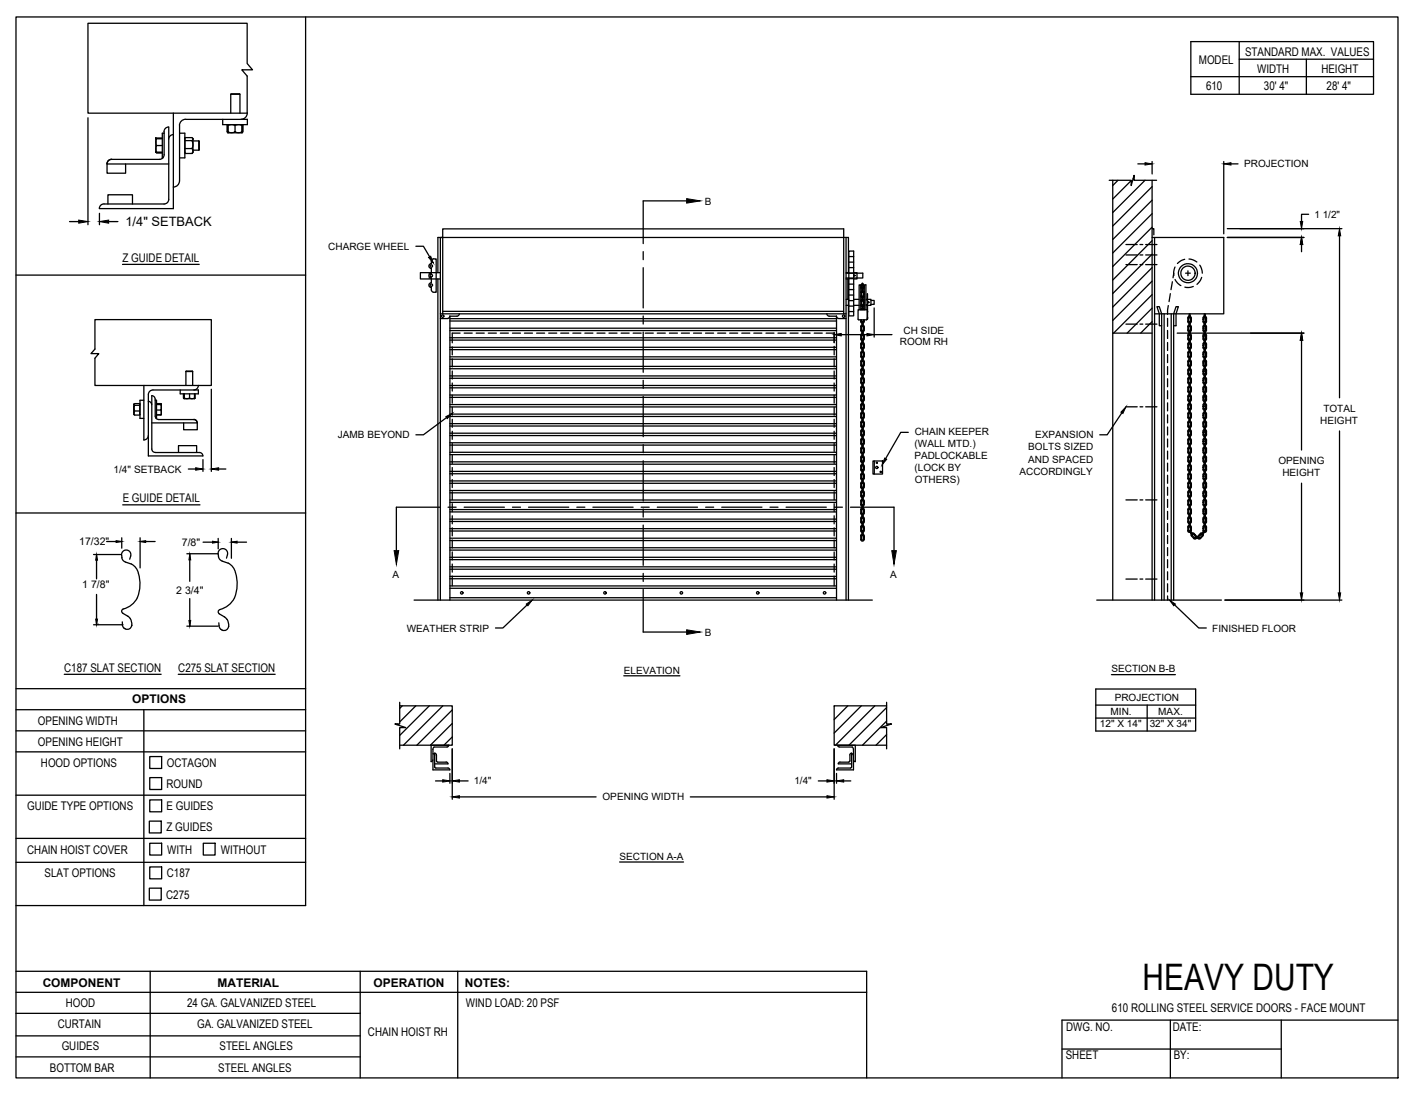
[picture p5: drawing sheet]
<svg xmlns="http://www.w3.org/2000/svg" width="279mm" height="216mm" viewBox="0 0 279 216" stroke-linecap="round" stroke-linejoin="round" font-family="sans-serif">
<!-- layer: CHAIN HOIST RH -->
<g fill="none" stroke="#000" stroke-width=".25">
<path d="M218.9 35.6h4.3v1l.6-2v1h4.4M219.6 35.6v82.8M220.6 35.6l-1 1M223.2 35.6l-3.6 3.7M223.8 35.1l-.2 .2M225.9 35.6l-6.3 6.4M227.3 36.8l-7.7 7.8M227.3 39.5l-7.7 7.8M227.3 35.6v82.8M84.6 54.9h.5M84.6 53.9h.5M85.1 53.9a.48 .48 0 0 0-.5 .5 .48 .48 0 0 0 .5 .5"/>
<path d="M85.6 51.1l-.4 .2-.1 .7a.48 .48 0 0 0-.5 .5 .48 .48 0 0 0 .5 .5v.9M85.6 51.1h.5v6.6l-.8-.1-.1-.2-.1-.7a.48 .48 0 0 1-.5-.4 .48 .48 0 0 1 .5-.5v-.9M86.4 53.8v-6.9h81v7M86.4 55.1v63.3M86.9 53.8h-3.9v1.3h3.9M86.9 46.9v71.5M166.9 53.9h3.3v1h-3.3M166.9 53.8h.6M166.9 55.1h.6M166.9 59.1h.6M166.9 46.9v71.5M167.3 55.1v4"/>
<path d="M167.4 54.9v63.5M167.5 49.6h.9v12.7h-.9zM167.5 55h.9M167.5 53.9h.9M167.5 59.3h.9M167.5 58.2h.9M167.5 57.2h.9M167.5 56.1h.9M167.5 52.8h.9M167.5 51.7h.9M167.5 50.6h.9M168.4 53.8h.7v1.3h-.7"/>
<path d="M168.4 59.1h1.1M168.6 54.4h.1M169.8 56.7l.3 .3M169.8 58.4l.3 .3M170 56.7l.1 .2M170.1 56.1l-.3 .3M170.1 59.1l-.3 .3M170.1 57.4l-.3 .3M170.1 56.3l-.1 .4M170.1 59.3v1M170.1 57.6v1M170.1 56h.1"/>
<path d="M170.1 56.4h.1M170.1 56.8h.1M170.1 59.4h.1M170.1 58.5h.1M170.1 57.6h.1M170.1 56.8v.4h.2h-.2v.4M170.1 58.9h.2M170.1 56v.4M170.1 58.5v.9M170.3 56.3v.1M170.3 59.3v.1M170.3 57.6v.1"/>
<path d="M170.3 56.1l.2 .3M170.3 59.1l.2 .3M170.3 57.4l.2 .3M170.3 56.8v.8M170.3 56v.4M170.3 58.5v.9M170.3 56.7v.2M170.3 58.4v.2M170.4 59.4v.3h.1M170.4 57.7v.3h.1h-.1v.4M170.4 56.5v.2M170.5 56.7l-.2 .3"/>
<path d="M170.5 58.4l-.2 .3M170.5 56.6h-.1h.1M170.5 59.7h-.1v.5M170.9 59.2h.1M171.1 59l-.1 .2M171.1 59l.1-1v5l-.1-2.7M171.2 59.1h.7v1.2h-.7M171.3 59.6l.1 .1zM171.9 59.3h.6v.8h-.6M222.2 48.3h2.2M222.2 50.3h2.2M222.2 52.2h2.2"/>
<path d="M224.9 48.3h.6M224.9 50.3h.6M224.9 52.2h.6M226.1 48.3h2.2M226.1 50.3h2.2M226.1 52.2h2.2M227.3 46.9h14.2v15h-13.7M227.3 45.1h.4v1.3M227.3 42.2l-7.7 7.7M227.3 44.8l-7.7 7.8M227.3 47.5l-7.7 7.8M227.3 50.2l-7.7 7.7"/>
<path d="M227.3 52.8l-7.7 7.8M227.3 55.5l-7.7 7.7M227.3 58.1l-7.6 7.6M227.8 46.9v71.5M230.9 58l-.2 1.5M231.3 55.6l-.2 1.6M231.6 53.9l-.1 .9M231.9 52.7l-.3 1v.7M231.9 55.2l.5 .7 .6 .5M233.8 51.2l-.7 .2-.8 .6M233.9 53.9h1M234.4 53.4v1"/>
<path d="M234.6 51.1l.9 .2 .7 .4M235.5 56.5l-1 .2h-.7M236.7 52.3l.4 .7 .1 .9M237.1 54.7l-.2 .6-.7 .8M86.9 61.9h80M87.4 61.9v-16.7h79.1v16.7M87.4 61.4h79.1M88.8 62.4l-.3 .4-.2 .1h-1.4M88.8 79.8h76.3M88.8 78.4h76.3M88.8 78h76.3M88.8 76.5h76.3"/>
<path d="M88.8 76.1h76.3M88.8 74.7h76.3M88.8 74.2h76.3M88.8 72.8h76.3M88.8 72.3h76.3M88.8 70.9h76.3M88.8 70.4h76.3M88.8 69h76.3M88.8 68.5h76.3M88.8 67.1h76.3M88.8 66.7h76.3M88.8 65.2h76.3"/>
<path d="M88.8 64.8h76.3M88.8 63.4h76.3M88.8 62.9h76.3M89.2 68.5v1.5M89.2 70.8v1.6M89.2 73.2v1.6M89.2 75.6v1.6M89.2 78v1.6M90.6 61.9l-.2 .4-.2 .1h-1.4v56M90.8 65.7h-1.6v1.9M91.6 65.7h1.6M94 65.7h1.5"/>
<path d="M96.4 65.7h1.5M98.7 65.7h1.6M101.1 65.7h1.6M103.5 65.7h1.6M105.9 65.7h1.6M108.3 65.7h1.6M110.6 65.7h1.6M113 65.7h1.6M115.4 65.7h1.6M117.8 65.7h1.6M120.2 65.7h1.6M122.6 65.7h1.5"/>
<path d="M124.9 65.7h1.6M127.3 65.7h1.6M129.7 65.7h1.6M132.1 65.7h1.6M134.5 65.7h1.5M136.8 65.7h1.6M139.2 65.7h1.6M141.6 65.7h1.6M144 65.7h1.6M146.4 65.7h1.6M148.7 65.7h1.6M151.1 65.7h1.6"/>
<path d="M153.5 65.7h1.6M155.9 65.7h1.6M158.3 65.7h1.6M160.7 65.7h1.5M163 65.7h1.6M163.2 61.9v.3l.4 .2h1.5M164.6 65.6v2M164.6 68.5v1.5M164.6 70.8v1.6M164.6 73.2v1.6M164.6 75.6v1.6M164.6 78v1.6"/>
<path d="M165 62.4l.1 .2 .4 .3h1.4M165.1 62.4v56M166.9 60.3h.6M167.5 61.5h.9M167.5 60.4h.9M168.4 60.3h1.1M169.8 72l.3 .4M169.8 68.6l.3 .3M169.8 60.1l.3 .4M169.8 79.9l.1 .9 .2 .2M169.8 69.6l.1 .9 .2 .2M169.8 63.1l.1 .5 .2 .2"/>
<path d="M169.8 67.9v.7M170 72l.1 .2M170 68.6l.1 .1M170 79.9l.1 .9M170 69.6l.1 .9M170 63.1l.1 .5M170 67.9v.7M170.1 76.2l-.2 .2-.1 .8 .3 .3M170.1 77.9l-.2 .2-.1 .8 .3 .4M170.1 79.6l-.3 .3M170.1 72.7l-.2 .2-.1 .9 .3 .3M170.1 74.4l-.2 .2-.1 .9 .3 .3"/>
<path d="M170.1 71l-.2 .2-.1 .9M170.1 69.3l-.3 .3M170.1 64.1l-.2 .2-.1 .9 .3 .3M170.1 67.6l-.3 .3M170.1 65.8l-.3 .4 .1 .8 .2 .2M170.1 60.8l-.3 .3v-4.9h-.3v4.9M170.1 76.3v1.1M170.1 78.1v1M170.1 79.8l-.1 .1M170.1 72.9v1M170.1 74.6v1M170.1 71.2l-.1 .9"/>
<path d="M170.1 69.5l-.1 .1M170.1 64.3v1M170.1 67.7l-.1 .2M170.1 66v1M170.1 61l-.1 .1M170.1 76.4h.1M170.1 77.3h.1M170.1 78.1h.1M170.1 79.9h.1M170.1 79h.1M170.1 75.6h.1M170.1 72.1h.1"/>
<path d="M170.1 73h.1M170.1 73.8h.1M170.1 74.7h.1M170.1 71.3h.1M170.1 70.4h.1M170.1 69.5h.1M170.1 68.7h.1M170.1 63.5h.1M170.1 64.4h.1M170.1 67.8h.1M170.1 67h.1M170.1 66.1h.1"/>
<path d="M170.1 65.2h.1M170.1 60.2h.1M170.1 61.1h.1M170.1 75.6v.4h.2h-.2v.4M170.1 77.3v.4h.2h-.2v.4M170.1 79v.4h.2h-.2v.5M170.1 72.1v.4h.2h-.2v.5M170.1 73.9v.4h.2h-.2v.4M170.1 70.4v.4h.2M170.1 68.7v.4h.2h-.2v.5M170.1 63.5v.4h.2h-.2v.5M170.1 65.3v.4h.2h-.2v.4"/>
<path d="M170.1 60.2v.4h.2h-.2v.5M170.1 67v.8M170.2 61.1h.1M170.3 76.3v.2M170.3 78.1v.1M170.3 79.8v.1M170.3 74.6v.2M170.3 72.9v.2M170.3 71.2v.1M170.3 69.5v.1M170.3 64.3v.2M170.3 66v.2"/>
<path d="M170.3 67.7v.2M170.3 61v.1M170.3 77.9a.97 .97 0 0 1 0 1.4M170.3 76.2l.2 .2v.8l-.2 .3M170.3 79.6l.2 .3M170.3 74.4l.2 .4v.8l-.2 .2M170.3 72.7a.97 .97 0 0 1 0 1.4M170.3 71l.2 .2v.9M170.3 69.3l.2 .3M170.3 64.1a.97 .97 0 0 1 0 1.4M170.3 65.8a.97 .97 0 0 1 0 1.4M170.3 67.6l.2 .3"/>
<path d="M170.3 60.8l.2 .3v-4.9h.4v4.9M170.3 73.9v.8M170.3 67v.8M170.3 67.4h-.2h.2M170.3 70.8h-.2v.5M170.3 60.2v.9M170.3 63.5v.9M170.3 65.3v.8M170.3 68.7v.9M170.3 70.4v.9M170.3 72.1v.9M170.3 75.6v.8"/>
<path d="M170.3 77.3v.8M170.3 79v.9M170.3 78.9v.2M170.3 77.2v.2M170.3 75.5v.1M170.3 73.8v.1M170.3 70.3v.2M170.3 72v.2M170.3 65.2v.1M170.3 63.4v.2M170.3 66.9v.1M170.3 68.6v.1"/>
<path d="M170.3 60.1v.2M170.4 76.5v.3h.1M170.4 78.2v.3h.1h-.1v.4M170.4 79.9v.3h.1h-.1v.4M170.4 73.1v.2h.1h-.1v.5M170.4 74.8v.3h.1h-.1v.4M170.4 71.4v.2h.1h-.1v.5M170.4 69.6v.3h.1h-.1v.4M170.4 64.5v.2h.1h-.1v.5M170.4 67.9v.3h.1M170.4 66.2v.3h.1h-.1v.4M170.4 63.1v.4"/>
<path d="M170.5 72l-.2 .4M170.5 68.6l-.2 .3M170.5 60.1l-.2 .4M170.5 79.9v.7l-.2 .4M170.5 76.8h-.1v.4M170.5 69.6v.9l-.2 .2M170.5 63.1v.5l-.2 .2M170.5 68.2h-.1v.4M170.5 67.9v.7M170.9 60.2l.2 .1M171.1 61.1h-1.8l.1 2h1.6l.1-.1M171.2 62.6v.3"/>
<path d="M171.2 61.4v.2M219.6 65.7h7.7M222.2 64h2.2M224.9 64h.6M226.1 64h2.2M227.3 60.8l-4.9 4.9M227.3 63.5l-2.2 2.2M229.2 64.3h-.5v-2.4l-.4-1.4h.4l.5 1.4v56.5M229.7 61.9v56.5M230.4 62.8v1.6M230.4 65.2v1.6M230.4 67.6v1.6"/>
<path d="M230.4 70v1.6M230.4 72.3v1.6M230.4 74.7v1.6M230.4 77.1v1.6M230.4 79.5v1.6M230.5 60.3l-.1 1.7M231.1 61.9v56.5M231.6 64.3h.5v-2.4l.4-1.4h-.4l-.5 1.4v56.5M234.4 68.6l.2 .3M234.4 72l.2 .4M234.4 69.6v.9l.2 .2M234.4 79.9v.9l.2 .2"/>
<path d="M234.4 67.9v.7M234.5 66.9l.1 .1M234.5 63.4l.1 .2M234.5 65.2l.1 .1M234.5 70.3l.1 .2M234.5 68.6l.1 .1M234.5 72l.1 .2M234.5 77.2l.1 .2M234.5 78.9l.1 .2M234.5 73.8l.1 .1M234.5 75.5l.1 .1M234.5 62.8v.7"/>
<path d="M234.5 64.5v.7M234.5 66.2v.7M234.5 67.9v.7M234.5 69.6v.7M234.5 71.4v.7M234.5 73.1v.7M234.5 74.8v.7M234.5 76.5v.7M234.5 78.2v.7M234.5 79.9v.7M234.6 65.8l-.2 .2v.9l.2 .3M234.6 62.4l-.2 .2v.8l.2 .4"/>
<path d="M234.6 64.1l-.2 .2v.9l.2 .3M234.6 69.3l-.2 .3M234.6 67.6l-.2 .3M234.6 71l-.2 .2v.9M234.6 76.2l-.2 .2v.8l.2 .3M234.6 77.9l-.2 .2v.8l.2 .4M234.6 79.6l-.2 .3M234.6 72.7l-.2 .2v.9l.2 .3M234.6 74.4l-.2 .2v.9l.2 .3M234.6 66l-.1 .2M234.6 62.6l-.1 .1M234.6 64.3l-.1 .2"/>
<path d="M234.6 69.5l-.1 .1M234.6 67.7l-.1 .2M234.6 71.2l-.1 .1M234.6 76.3l-.1 .2M234.6 78.1l-.1 .1M234.6 79.8l-.1 .1M234.6 72.9l-.1 .2M234.6 74.6l-.1 .2M234.6 62.7h.2M234.6 67.8h.2M234.6 66.1h.2M234.6 67h.2"/>
<path d="M234.6 65.2h.2M234.6 63.5h.2M234.6 64.4h.2M234.6 73h.2M234.6 69.5h.2M234.6 68.7h.2M234.6 70.4h.2M234.6 72.1h.2M234.6 71.3h.2M234.6 76.4h.2M234.6 77.3h.2M234.6 78.1h.2"/>
<path d="M234.6 79.9h.2M234.6 79h.2M234.6 75.6h.2M234.6 73.8h.2M234.6 74.7h.2M234.7 61.9v.3h.1M234.7 67v.4h.1h-.1v.4M234.7 63.5v.4h.1h-.1v.5M234.7 72.1v.4h.1h-.1v.5M234.7 68.7v.4h.1h-.1v.5M234.7 75.6v.4h.1h-.1v.4M234.7 77.3v.4h.1h-.1v.4"/>
<path d="M234.7 79v.4h.1h-.1v.5M234.7 73.9v.4h.1h-.1v.4M234.7 65.3v.8M234.7 70.4v.4h.1M234.8 66l.1 .5h.2h-.2l-.1 .5M234.8 62.6l.1 .4h.2M234.8 64.3l.1 .4h.2h-.2l-.1 .6M234.8 67.7l.1 .2M234.8 69.5l.1 .1M234.8 71.2l.1 .4h.2h-.2v.5M234.8 76.3l.1 .5h.2M234.8 78.1l.1 .4h.2h-.2l-.1 .6"/>
<path d="M234.8 79.8l.1 .1M234.8 72.9l.1 .4h.2h-.2l-.1 .6M234.8 74.6l.1 .5h.2h-.2l-.1 .5M234.8 65.8a.97 .97 0 0 1 0 1.4M234.8 64.1a.97 .97 0 0 1 0 1.4M234.8 62.4l.3 .4-.1 .8-.2 .2M234.8 67.6l.3 .3M234.8 69.3l.3 .3M234.8 71l.2 .2 .1 .9M234.8 77.9a.97 .97 0 0 1 0 1.4M234.8 76.2l.2 .2 .1 .8-.3 .3M234.8 79.6l.3 .3"/>
<path d="M234.8 74.4l.3 .4-.1 .8-.2 .2M234.8 72.7a.97 .97 0 0 1 0 1.4M234.8 67v.8M234.8 65.7h-.1h.1M234.8 70.8h-.1v.5M234.8 73.9v.8M234.8 62.2h-.1v.5M234.8 61.9v.8M234.8 63.5v.9M234.8 65.3v.8M234.8 68.7v.9M234.8 70.4v.9"/>
<path d="M234.8 72.1v.9M234.8 75.6v.8M234.8 77.3v.8M234.8 79v.9M234.9 68.6l-.1 .1M234.9 72l-.1 .2M234.9 69.6v.3h.2h-.2l-.1 .6M234.9 79.9v.3h.2h-.2l-.1 .6M234.9 67.9v.3h.2M235.1 68.6l-.3 .3M235.1 72l-.3 .4M235.1 63h-.2l-.1 .6"/>
<path d="M235.1 69.6l-.1 .9-.2 .2M235.1 68.2h-.2v.4M235.1 79.9v.7l-.3 .4M235.1 76.8h-.2l-.1 .6M235.1 67.9v.7M237.4 72l.2 .4M237.4 68.6l.2 .3M237.4 79.9v.9l.2 .2M237.4 76.8h.2v.4M237.4 68.2h.2v.4M237.4 69.6v.9l.2 .2M237.4 63h.2v.5"/>
<path d="M237.4 67.9v.7M237.5 73.8l.1 .1M237.5 75.5l.1 .1M237.5 77.2l.1 .2M237.5 78.9l.1 .2M237.5 72l.1 .2M237.5 70.3l.1 .2M237.5 68.6l.1 .1M237.5 63.4l.1 .2M237.5 65.2l.1 .1M237.5 66.9l.1 .1M237.6 74.8v.3h-.2h.2v.4"/>
<path d="M237.6 73.1v.2h-.2h.2v.5M237.6 79.9v.3h-.2h.2v.4M237.6 78.2v.3h-.2h.2v.4M237.6 76.5v.3h-.2M237.6 71.4v.2h-.2h.2v.5M237.6 67.9v.3h-.2M237.6 69.6v.3h-.2h.2v.4M237.6 64.5v.2h-.2h.2v.5M237.6 62.8v.2h-.2M237.6 66.2v.3h-.2h.2v.4M237.6 72.7a1.09 1.09 0 0 0 0 1.4M237.6 74.4l-.2 .4v.8l.2 .2"/>
<path d="M237.6 79.6l-.2 .3M237.6 76.2l-.2 .2v.8l.2 .3M237.6 77.9a1.09 1.09 0 0 0 0 1.4M237.6 71l-.2 .2v.9M237.6 69.3l-.2 .3M237.6 67.6l-.2 .3M237.6 64.1a1.09 1.09 0 0 0 0 1.4M237.6 62.4l-.2 .3v.9l.2 .2M237.6 65.8a1.09 1.09 0 0 0 0 1.4M237.6 72.9l-.1 .2M237.6 74.6l-.1 .2M237.6 79.8l-.1 .1"/>
<path d="M237.6 78.1l-.1 .1M237.6 76.3l-.1 .2M237.6 71.2l-.1 .1M237.6 69.5l-.1 .1M237.6 67.7l-.1 .2M237.6 62.6l-.1 .1M237.6 64.3l-.1 .2M237.6 66l-.1 .2M237.6 74.7h.2M237.6 77.3h.2M237.6 73h.2M237.6 63.5h.2"/>
<path d="M237.6 67h.2M237.6 62.7h.2M237.6 74.3h.2h-.2M237.6 77.3v.8h.2M237.6 70.8h.2v.5M237.6 63.5v.9h.2M237.6 67v.8h.2M237.6 67.4h.2h-.2M237.6 62.2h.2v.5M237.6 61.9v.8M237.8 73.8l-.2 .1v.8M237.8 75.6h-.2v.8h.2"/>
<path d="M237.8 79h-.2v.9h.2M237.8 70.4h-.2v.9h.2M237.8 72.1h-.2v.9M237.8 68.7h-.2v.9l.2-.1M237.8 65.2h-.2v.9h.2M237.8 74.6v1M237.8 72.9v1M237.8 79.8l.1 .1M237.8 78.1v1M237.8 76.3v1.1M237.8 71.2l.1 .9M237.8 67.7l.1 .2"/>
<path d="M237.8 69.5l.1 .1M237.8 64.3v1M237.8 62.6v1M237.8 66v1M237.8 74.4l.2 .2 .1 .9-.3 .3M237.8 72.7l.2 .2 .1 .9-.3 .3M237.8 79.6l.3 .3M237.8 77.9l.2 .2 .1 .8-.3 .4M237.8 76.2l.2 .2 .1 .8-.3 .3M237.8 71l.2 .2 .1 .9M237.8 67.6l.3 .3M237.8 69.3l.3 .3"/>
<path d="M237.8 64.1l.2 .2 .1 .9-.3 .3M237.8 62.4l.2 .2 .1 .9-.3 .3M237.8 65.8l.2 .2 .1 .9-.3 .3M237.8 79v.4h-.2h.2v.5M237.8 77.3v.4h-.2h.2v.4M237.8 75.6v.4h-.2h.2v.4M237.8 68.7v.4h-.2h.2v.5M237.8 72.1v.4h-.2h.2v.5M237.8 63.5v.4h-.2h.2v.5M237.8 65.3v.4h-.2h.2v.4M237.8 61.9v.3h-.2M237.8 70.4v.4h-.2"/>
<path d="M237.8 67v.8M237.8 73.9v.8M237.9 72l-.1 .2M237.9 68.6l-.1 .1M237.9 79.9l-.1 .9M237.9 69.6l-.1 .9M237.9 67.9v.7M238.1 72l-.3 .4M238.1 68.6l-.3 .3M238.1 79.9l-.1 .9-.2 .2M238.1 69.6l-.1 .9-.2 .2M238.1 67.9v.7"/>
<path d="M88.8 89.7h76.3M88.8 80.3h76.3M88.8 98.7h76.3M88.8 99.1h76.3M88.8 97.3h76.3M88.8 96.8h76.3M88.8 95.4h76.3M88.8 94.9h76.3M88.8 93.5h76.3M88.8 93h76.3M88.8 91.6h76.3M88.8 91.1h76.3"/>
<path d="M88.8 89.3h76.3M88.8 87.8h76.3M88.8 87.4h76.3M88.8 86h76.3M88.8 85.5h76.3M88.8 84.1h76.3M88.8 83.6h76.3M88.8 82.2h76.3M88.8 81.7h76.3M89.2 80.3v1.6M89.2 82.7v1.6M89.2 85.1v1.6"/>
<path d="M89.2 87.5v1.6M89.2 89.9v1.6M89.2 92.3v1.6M89.2 94.6v1.6M89.2 97v1.6M89.2 99.4v1.6M164.6 80.3v1.6M164.6 82.7v1.6M164.6 85.1v1.6M164.6 87.5v1.6M164.6 89.9v1.6M164.6 92.3v1.6"/>
<path d="M164.6 94.6v1.6M164.6 97v1.6M164.6 99.4v1.6M169.8 85.8l.3 .3M169.8 82.3l.3 .4M169.8 96.1l.3 .3M169.8 97.8l.3 .4M169.8 93.7l.1 .8 .2 .2M169.8 83.4l.1 .8 .2 .2M169.8 97.2v.7M170 85.8l.1 .2M170 82.3l.1 .2"/>
<path d="M170 96.1l.1 .2M170 97.8l.1 .2M170 93.7l.1 .9M170 83.4l.1 .8M170 97.2v.7M170.1 83l-.3 .4M170.1 86.5l-.3 .3 .1 .9 .2 .2M170.1 84.8l-.2 .2-.1 .8M170.1 91.6l-.2 .2-.1 .9 .3 .3M170.1 93.4l-.3 .3M170.1 89.9l-.3 .4 .1 .8 .2 .2M170.1 88.2l-.3 .3 .1 .9 .2 .2"/>
<path d="M170.1 81.3l-.2 .2-.1 .9M170.1 95.1l-.2 .2-.1 .8M170.1 98.5l-.3 .4 .1 .8 .2 .2M170.1 96.8l-.3 .3M170.1 83.2l-.1 .2M170.1 86.7v1M170.1 84.9l-.1 .9M170.1 91.8v1M170.1 93.5l-.1 .2M170.1 90.1v1M170.1 88.4v1M170.1 81.5l-.1 .9"/>
<path d="M170.1 95.2l-.1 .9M170.1 98.7v1M170.1 97l-.1 .1M170.1 86.7h.1M170.1 85.9h.1M170.1 85h.1M170.1 84.1h.1M170.1 87.6h.1M170.1 91h.1M170.1 91.9h.1M170.1 92.8h.1M170.1 93.6h.1"/>
<path d="M170.1 90.2h.1M170.1 89.3h.1M170.1 88.5h.1M170.1 82.4h.1M170.1 83.3h.1M170.1 81.6h.1M170.1 80.7h.1M170.1 95.3h.1M170.1 98.8h.1M170.1 97.9h.1M170.1 97.1h.1M170.1 96.2h.1"/>
<path d="M170.1 94.5h.1M170.1 99.6h.1M170.1 85.9v.4h.2h-.2v.4M170.1 84.2v.4h.2M170.1 91v.4h.2l-.2 .1v.4M170.1 92.8v.4h.2M170.1 89.3v.4h.2h-.2v.5M170.1 87.6v.4h.2h-.2v.5M170.1 82.4v.4h.2M170.1 97.9v.4h.2M170.1 96.2v.4h.2M170.1 99.7v.3h.2l-.2 .1v.4"/>
<path d="M170.1 80.7v.9M170.1 94.5v.8M170.3 83.2v.2M170.3 84.9v.2M170.3 86.7v.1M170.3 93.5v.2M170.3 91.8v.2M170.3 90.1v.2M170.3 88.4v.1M170.3 81.5v.2M170.3 95.2v.2M170.3 97v.1"/>
<path d="M170.3 98.7v.2M170.3 84.8l.2 .3v.7M170.3 86.5a.97 .97 0 0 1 0 1.4M170.3 83l.2 .4M170.3 93.4l.2 .3M170.3 91.6l.2 .4v.8l-.2 .2M170.3 88.2l.2 .3v.9l-.2 .2M170.3 89.9l.2 .2v.9l-.2 .3M170.3 81.3l.2 .2v.9M170.3 95.1l.2 .2v.8M170.3 96.8l.2 .3M170.3 98.5l.2 .2v.9l-.2 .3"/>
<path d="M170.3 84.6h-.2v.4M170.3 80.7v.9M170.3 81.1h-.2h.2M170.3 94.5v.4h-.2h.2v.4M170.3 96.6h-.2v.5M170.3 82.9h-.2v.4M170.3 93.2h-.2v.4M170.3 98.3h-.2v.5M170.3 82.4v.9M170.3 84.2v.8M170.3 85.9v.8M170.3 87.6v.9"/>
<path d="M170.3 89.3v.9M170.3 91v.9M170.3 92.8v.8M170.3 96.2v.9M170.3 97.9v.9M170.3 99.7v.8M170.3 84.1v.1M170.3 85.8v.2M170.3 87.5v.2M170.3 92.7v.1M170.3 89.2v.2M170.3 91v.1"/>
<path d="M170.3 80.6v.2M170.3 82.3v.2M170.3 96.1v.2M170.3 97.8v.2M170.3 94.4v.2M170.3 99.6v.1M170.4 83.4v.3h.1h-.1v.4M170.4 86.8v.3h.1h-.1v.4M170.4 85.1v.3h.1h-.1v.4M170.4 92v.2l.1 .1h-.1v.4M170.4 93.7v.3h.1h-.1v.4M170.4 90.3v.2h.1"/>
<path d="M170.4 88.5v.3h.1M170.4 81.7v.2h.1l-.1 .1v.4M170.4 95.4v.3h.1h-.1v.4M170.4 98.9v.2h.1M170.4 97.2v.2h.1h-.1v.5M170.5 85.8l-.2 .3M170.5 82.3l-.2 .4M170.5 96.1l-.2 .3M170.5 97.8l-.2 .4M170.5 83.4v.8l-.2 .2M170.5 90.6h-.1v.4M170.5 88.8h-.1v.4"/>
<path d="M170.5 93.7v.7l-.2 .3M170.5 99.1h-.1v.5M170.5 97.2v.7M172.3 91h1.8v2.6h-1.8zM172.5 91v2.6M222.2 80.3h2.2M222.2 98.7h2.2M224.9 80.3h.6M224.9 98.7h.6M226.1 80.3h2.2M226.1 98.7h2.2M230.4 81.9v1.6"/>
<path d="M230.4 84.3v1.6M230.4 86.6v1.6M230.4 89v1.6M230.4 91.4v1.6M230.4 93.8v1.6M230.4 96.2v1.5M230.4 98.6v1.5M234.4 85.8l.2 .3M234.4 82.3l.2 .4M234.4 96.1l.2 .3M234.4 97.8l.2 .4M234.4 93.7v.8l.2 .2"/>
<path d="M234.4 83.4v.8l.2 .2M234.4 97.2v.7M234.5 94.4l.1 .2M234.5 84.1l.1 .1M234.5 87.5l.1 .2M234.5 85.8l.1 .2M234.5 92.7l.1 .1M234.5 91l.1 .1M234.5 89.2l.1 .2M234.5 82.3l.1 .2M234.5 80.6l.1 .2M234.5 96.1l.1 .2"/>
<path d="M234.5 97.8l.1 .2M234.5 99.6l.1 .1M234.5 81.7v.7M234.5 83.4v.7M234.5 85.1v.7M234.5 86.8v.7M234.5 88.5v.7M234.5 90.3v.7M234.5 92v.7M234.5 93.7v.7M234.5 95.4v.7M234.5 97.2v.7"/>
<path d="M234.5 98.9v.7M234.6 83l-.2 .4M234.6 86.5l-.2 .3v.9l.2 .2M234.6 84.8l-.2 .2v.8M234.6 91.6l-.2 .2v.9l.2 .3M234.6 93.4l-.2 .3M234.6 89.9l-.2 .4v.8l.2 .2M234.6 88.2l-.2 .3v.9l.2 .2M234.6 81.3l-.2 .2v.9M234.6 95.1l-.2 .2v.8M234.6 98.5l-.2 .4v.8l.2 .2M234.6 96.8l-.2 .3"/>
<path d="M234.6 83.2l-.1 .2M234.6 86.7l-.1 .1M234.6 84.9l-.1 .2M234.6 91.8l-.1 .2M234.6 93.5l-.1 .2M234.6 90.1l-.1 .2M234.6 88.4l-.1 .1M234.6 81.5l-.1 .2M234.6 95.2l-.1 .2M234.6 98.7l-.1 .2M234.6 97l-.1 .1M234.6 86.7h.2"/>
<path d="M234.6 85.9h.2M234.6 85h.2M234.6 84.1h.2M234.6 87.6h.2M234.6 91h.2M234.6 91.9h.2M234.6 92.8h.2M234.6 93.6h.2M234.6 90.2h.2M234.6 89.3h.2M234.6 88.5h.2M234.6 82.4h.2"/>
<path d="M234.6 83.3h.2M234.6 81.6h.2M234.6 80.7h.2M234.6 95.3h.2M234.6 98.8h.2M234.6 97.9h.2M234.6 97.1h.2M234.6 96.2h.2M234.6 94.5h.2M234.6 99.6h.2M234.7 85.9v.4h.1h-.1v.4M234.7 84.2v.4h.1"/>
<path d="M234.7 91v.4h.1l-.1 .1v.4M234.7 92.8v.4h.1M234.7 89.3v.4h.1h-.1v.5M234.7 87.6v.4h.1h-.1v.5M234.7 82.4v.4h.1M234.7 97.9v.4h.1M234.7 96.2v.4h.1M234.7 99.7v.3h.1l-.1 .1v.4M234.7 80.7v.9M234.7 94.5v.8M234.8 83.2l.1 .2M234.8 84.9l.1 .5h.2h-.2v.4"/>
<path d="M234.8 86.7l.1 .4h.2h-.2l-.1 .6M234.8 91.8l.1 .4 .2 .1h-.2l-.1 .5M234.8 93.5l.1 .2M234.8 90.1l.1 .4h.2M234.8 88.4l.1 .4h.2M234.8 81.5l.1 .4h.2l-.2 .1v.4M234.8 95.2l.1 .5h.2h-.2v.4M234.8 97l.1 .1M234.8 98.7l.1 .4h.2M234.8 84.8l.3 .3v.7M234.8 86.5a.97 .97 0 0 1 0 1.4M234.8 83l.3 .4"/>
<path d="M234.8 93.4l.3 .3M234.8 91.6l.3 .4-.1 .8-.2 .2M234.8 88.2l.3 .3-.1 .9-.2 .2M234.8 89.9l.2 .2 .1 .9-.3 .3M234.8 81.3l.2 .2 .1 .9M234.8 95.1l.2 .2 .1 .8M234.8 96.8l.3 .3M234.8 98.5l.2 .2 .1 .9-.3 .3M234.8 84.6h-.1v.4M234.8 80.7v.9M234.8 81.1h-.1h.1M234.8 94.5v.4h-.1h.1v.4"/>
<path d="M234.8 96.6h-.1v.5M234.8 93.2h-.1v.4M234.8 82.9h-.1v.4M234.8 98.3h-.1v.5M234.8 82.4v.9M234.8 84.2v.8M234.8 85.9v.8M234.8 87.6v.9M234.8 89.3v.9M234.8 91v.9M234.8 92.8v.8M234.8 96.2v.9"/>
<path d="M234.8 97.9v.9M234.8 99.7v.8M234.9 85.8l-.1 .2M234.9 82.3l-.1 .2M234.9 96.1l-.1 .2M234.9 97.8l-.1 .2M234.9 83.4v.3h.2h-.2l-.1 .5M234.9 93.7v.3h.2h-.2l-.1 .6M234.9 97.2v.2h.2h-.2v.5M235.1 85.8l-.3 .3M235.1 82.3l-.3 .4M235.1 96.1l-.3 .3"/>
<path d="M235.1 97.8l-.3 .4M235.1 83.4l-.1 .8-.2 .2M235.1 88.8h-.2l-.1 .6M235.1 90.6h-.2l-.1 .5M235.1 93.7v.7l-.3 .3M235.1 99.1h-.2l-.1 .6M235.1 97.2v.7M237.4 97.8l.2 .4M237.4 96.1l.2 .3M237.4 82.3l.2 .4M237.4 85.8l.2 .3M237.4 93.7v.8l.2 .2"/>
<path d="M237.4 99.1h.2v.5M237.4 88.8h.2v.4M237.4 90.6h.2v.4M237.4 83.4v.8l.2 .2M237.4 97.2v.7M237.5 99.6l.1 .1M237.5 94.4l.1 .2M237.5 97.8l.1 .2M237.5 96.1l.1 .2M237.5 82.3l.1 .2M237.5 80.6l.1 .2M237.5 91l.1 .1"/>
<path d="M237.5 89.2l.1 .2M237.5 92.7l.1 .1M237.5 87.5l.1 .2M237.5 85.8l.1 .2M237.5 84.1l.1 .1M237.6 97.2v.2h-.2h.2v.5M237.6 98.9v.2h-.2M237.6 95.4v.3h-.2h.2v.4M237.6 81.7v.2l-.2 .1h.2v.4M237.6 88.5v.3h-.2M237.6 90.3v.2h-.2M237.6 93.7v.3h-.2h.2v.4"/>
<path d="M237.6 92v.2h-.2l.2 .1v.4M237.6 85.1v.3h-.2h.2v.4M237.6 86.8v.3h-.2h.2v.4M237.6 83.4v.3h-.2h.2v.4M237.6 98.5l-.2 .2v.9l.2 .3M237.6 96.8l-.2 .3M237.6 95.1l-.2 .2v.8M237.6 81.3l-.2 .2v.9M237.6 88.2l-.2 .3v.9l.2 .2M237.6 89.9l-.2 .2v.9l.2 .3M237.6 91.6l-.2 .4v.8l.2 .2M237.6 93.4l-.2 .3"/>
<path d="M237.6 86.5a1.09 1.09 0 0 0 0 1.4M237.6 84.8l-.2 .2v.8M237.6 83l-.2 .4M237.6 98.7l-.1 .2M237.6 97l-.1 .1M237.6 95.2l-.1 .2M237.6 81.5l-.1 .2M237.6 88.4l-.1 .1M237.6 90.1l-.1 .2M237.6 91.8l-.1 .2M237.6 93.5l-.1 .2M237.6 86.7l-.1 .1"/>
<path d="M237.6 84.9l-.1 .2M237.6 83.2l-.1 .2M237.6 98.8h.2M237.6 95.3h.2M237.6 80.7h.2M237.6 88.5h.2M237.6 92.8h.2M237.6 91h.2M237.6 85h.2M237.6 96.6h.2v.5M237.6 80.7v.9h.2M237.6 88h.2h-.2"/>
<path d="M237.6 92.8v.8h.2M237.6 91v.9h.2M237.6 84.6h.2v.4M237.6 93.2h.2v.4M237.6 82.9h.2v.4M237.6 98.3h.2v.5M237.8 99.6h-.2v.9h.2M237.8 94.5h-.2v.4h.2h-.2v.4M237.8 96.2h-.2v.9h.2M237.8 97.9h-.2v.9M237.8 82.4h-.2v.9h.2M237.8 89.3h-.2v.9h.2"/>
<path d="M237.8 87.6h-.2v.9M237.8 84.1h-.2v.9M237.8 85.9h-.2v.8h.2M237.8 98.7v1M237.8 97l.1 .1M237.8 95.2l.1 .9M237.8 81.5l.1 .9M237.8 88.4v1M237.8 90.1v1M237.8 93.5l.1 .2M237.8 91.8v1M237.8 84.9l.1 .9"/>
<path d="M237.8 86.7v1M237.8 83.2l.1 .2M237.8 98.5l.3 .4-.1 .8-.2 .2M237.8 96.8l.3 .3M237.8 95.1l.2 .2 .1 .8M237.8 81.3l.2 .2 .1 .9M237.8 88.2l.3 .3-.1 .9-.2 .2M237.8 89.9l.3 .4-.1 .8-.2 .2M237.8 93.4l.3 .3M237.8 91.6l.2 .2 .1 .9-.3 .3M237.8 84.8l.2 .2 .1 .8M237.8 86.5l.3 .3-.1 .9-.2 .2"/>
<path d="M237.8 83l.3 .4M237.8 99.7v.3h-.2l.2 .1v.4M237.8 96.2v.4h-.2M237.8 97.9v.4h-.2M237.8 80.7v.4h-.2h.2v.5M237.8 82.4v.4h-.2M237.8 89.3v.4h-.2h.2v.5M237.8 92.8v.4h-.2M237.8 91v.4l-.2 .1h.2v.4M237.8 84.2v.4h-.2M237.8 85.9v.4h-.2h.2v.4M237.8 87.6v.9"/>
<path d="M237.8 94.5v.8M237.9 97.8l-.1 .2M237.9 96.1l-.1 .2M237.9 82.3l-.1 .2M237.9 85.8l-.1 .2M237.9 83.4l-.1 .8M237.9 93.7l-.1 .9M237.9 97.2v.7M238.1 97.8l-.3 .4M238.1 96.1l-.3 .3M238.1 82.3l-.3 .4M238.1 85.8l-.3 .3"/>
<path d="M238.1 83.4l-.1 .8-.2 .2M238.1 93.7l-.1 .8-.2 .2M238.1 97.2v.7M81.7 118.4h90.4M88.8 118h76.3M88.8 116.1h76.3M88.8 115.6h76.3M88.8 114.2h76.3M88.8 113.7h76.3M88.8 112.3h76.3M88.8 111.9h76.3M88.8 110.4h76.3"/>
<path d="M88.8 110h76.3M88.8 108.6h76.3M88.8 108.1h76.3M88.8 106.7h76.3M88.8 106.2h76.3M88.8 104.8h76.3M88.8 104.3h76.3M88.8 102.9h76.3M88.8 102.4h76.3M88.8 101h76.3M88.8 100.6h76.3M89.2 101.8v1.6"/>
<path d="M89.2 104.2v1.5M89.2 106.6v1.5M89.2 108.9v1.6M89.2 111.3v1.6M89.2 113.7v1.9M164.6 101.8v1.6M164.6 104.2v1.5M164.6 106.6v1.5M164.6 108.9v1.6M164.6 111.3v1.6M164.6 113.7v1.9M169.8 104l.1 .9 .2 .2"/>
<path d="M170 104l.1 .9M170.1 105.4l-.2 .2-.1 .8a.35 .35 0 0 0 .4 .4 .35 .35 0 0 0 .3-.4v-.7l-.2-.3M170.1 103.7l-.3 .3M170.1 101.9l-.3 .4 .1 .8 .2 .2M170.1 100.2l-.3 .4 .1 .8 .2 .2M170.1 105.6l-.1 .8 .2 .2 .1-.2M170.1 103.8l-.1 .2M170.1 102.1v1M170.1 100.4v1M170.1 101.4h.1M170.1 103.1h.1M170.1 103.9h.1"/>
<path d="M170.1 104.8h.1M170.1 105.7h.1M170.1 102.2h.1M170.1 100.5h.1M170.1 103.1v.4h.2h-.2v.4M170.1 104.8v.4h.2h-.2v.5M170.1 101.4v.8M170.3 105.6v.1M170.3 103.8v.2M170.3 102.1v.2M170.3 100.4v.2M170.3 100.2a.97 .97 0 0 1 0 1.4"/>
<path d="M170.3 103.7l.2 .3M170.3 101.9l.2 .2v.9l-.2 .3M170.3 101.4v.4h-.2h.2v.4M170.3 103.1v.8M170.3 104.8v.9M170.3 101.3v.1M170.3 104.7v.2M170.3 103v.1M170.4 104v.3h.1M170.4 105.7v.3h.1h-.1v.4M170.4 102.3v.3h.1M170.4 100.6v.3h.1h-.1v.4"/>
<path d="M170.5 104.3h-.1v.4M170.5 104v.9l-.2 .2M170.5 102.6h-.1v.4M222.2 114.3h2.2M224.9 114.3h.6M226.1 114.3h2.2M230.4 100.9v1.6M230.4 103.3v1.6M230.4 105.7v1.6M230.4 108.1v1.6M230.4 110.4v1.6M230.4 112.8v1.6"/>
<path d="M230.4 115.2v1.6M230.4 117.6v.8M234.4 104v.9l.4 .2M234.5 104.7l.2 .2M234.5 103l.1 .1M234.5 101.3l.1 .1M234.5 100.6v.7M234.5 102.3v.7M234.5 104v.7M234.6 103.7l-.2 .3M234.6 101.9l-.2 .4v.8l.2 .2M234.6 100.2l-.2 .4v.8l.2 .2"/>
<path d="M234.6 103.8l-.1 .2M234.6 102.1l-.1 .2M234.6 100.4l-.1 .2M234.6 101.4h.2M234.6 103.1h.2M234.6 103.9h.2M234.6 102.2h.2M234.6 100.5h.2M234.7 103.1v.4h.1h-.1v.4M234.7 101.4v.8M234.7 104.9l.2 .3 .2-.1-.2 .1 .3 .3 .1-.1M234.8 104.7l-.1 .1"/>
<path d="M234.8 104.8l.6 .6M234.8 100.4l.1 .5h.2h-.2l-.1 .5M234.8 103.8l.1 .2M234.8 102.1l.1 .5h.2M234.8 100.2a.97 .97 0 0 1 0 1.4M234.8 103.7l.3 .3M234.8 101.9l.2 .2 .1 .9-.3 .3M234.8 101.4v.4h-.1h.1v.4M234.8 103.1v.8M234.9 104v.3h.2M235.1 105.3v.4M235.1 105.7l.4 .6a.35 .35 0 0 0 .6-.1"/>
<path d="M235.1 104.3h-.2l-.1 .5M235.1 104l-.1 1M235.1 102.6h-.2l-.1 .5M235.2 105.4l.5 .8h.2M235.2 105.2h.3l.3 .3M235.3 105.3l.3 .3 .2-.1M235.8 105.5l-.1 .1 .3 .4M235.8 106.2h.9M235.8 105.5l.3 .3M236 105.8l.1 .2M236.2 106v.2v-.2M236.5 105.9v.1"/>
<path d="M236.7 106v.2M236.7 106h-.9v.2M236.9 105.3l-.6 .7M237.1 105.4l.1 .1M237.1 105.4l.3-.3 .1 .1-.3 .3M237.1 105.3l-.3 .3-.1-.1 .1 .1-.3 .3M237.3 105.2l-.5 .1M237.3 105.4l-.5 .8h-.3M237.4 105.7l-.5 .6a.35 .35 0 0 1-.6-.1M237.4 102.6h.2v.4M237.4 104l.1 1M237.4 104.3h.2v.4"/>
<path d="M237.4 105.3v.4M237.5 103l.1 .1M237.5 104.7l.1 .1M237.5 101.3l.1 .1M237.6 100.6v.3h-.2h.2v.4M237.6 102.3v.3h-.2M237.6 104v.3h-.2M237.6 100.2a1.09 1.09 0 0 0 0 1.4M237.6 101.9l-.2 .2v.9l.2 .3M237.6 103.7l-.2 .3M237.6 100.4l-.1 .2M237.6 102.1l-.1 .2"/>
<path d="M237.6 103.8l-.1 .2M237.6 103.1h.2M237.6 103.1v.8h.2M237.7 104.7l.1 .1M237.7 104.8l-.3 .3 .1 .1 .3-.3M237.8 101.4h-.2v.4h.2h-.2v.4h.2M237.8 100.4v1M237.8 102.1v1M237.8 103.8l.1 .2M237.8 100.2l.3 .4-.1 .8-.2 .2M237.8 101.9l.3 .4-.1 .8-.2 .2M237.8 103.7l.3 .3"/>
<path d="M237.8 103.1v.4h-.2h.2v.4M237.8 101.4v.8M237.9 104v.7l-.2 .2M238.1 104l-.1 .9-.4 .2M78.9 139.3h10.3v7.8h-10.3M78.9 138.6v4.3h-1l2.2 .7h-1.2v4.2M79.4 139.3l-.5 .5M82 139.3l-3.1 3.2M84.7 139.3l-5.8 5.8M87.4 139.3l-7.8 7.8M164.6 139.3h.1M167.3 139.3l-2.7 2.7"/>
<path d="M169.9 139.3l-5.3 5.4M172.6 139.3l-7.8 7.8M174.9 139.3h-10.3v7.8h10.3M174.9 138.6v4.3h1l-2.1 .7h1.1v4.2M174.9 139.6l-7.4 7.5M78.5 142.9l-.2 .1M85.4 150l-.3 .3M85.4 148.7l.4 .4M85.4 147.9v4h3.4M85.6 147.4l-.2 .5M85.7 147.4h2.5M85.7 151.3l.3 .3h2.4l.4 .3"/>
<path d="M85.8 148.6l.3 .2v1.4l.2 .2M85.8 148.6v2.7M86.4 150.4h1.6l.4 .3h-2.6M88.2 147.4l.4-.3h-3.5v3.2M89.2 140.1l-6.9 7M89.2 142.8l-4.3 4.3M89.2 145.4l-1.6 1.7M165.6 147.4l-.4-.3h3.6v3.2l-.4-.3M165.6 147.4h2.6l.1 .2 .1 .3v4h-3.3l.3-.3 2.6-.1v-2.9M167.7 149l-.1 1.3-2 .1-.2 .3h2.6M168 148.6l-.3 .4M168.4 148.7l-.4 .4"/>
<path d="M174.9 142.3l-4.7 4.8M174.9 145l-2.1 2.1"/>
<circle cx="85.1" cy="54.4" r=".24"/>
<circle cx="85.1" cy="56.3" r=".24"/>
<circle cx="85.1" cy="52.5" r=".24"/>
<circle cx="168.6" cy="54.4" r=".1"/>
<circle cx="171.4" cy="59.7" r=".1"/>
<circle cx="234.4" cy="53.9" r="1.88"/>
<circle cx="234.4" cy="53.9" r="1.41"/>
<circle cx="87.3" cy="62.4" r=".24"/>
<circle cx="166.5" cy="62.4" r=".24"/>
<circle cx="173" cy="91.3" r=".12"/>
<circle cx="173" cy="92.3" r=".22"/>
<circle cx="173.8" cy="93.1" r=".12"/>
<circle cx="91.1" cy="117" r=".24"/>
<circle cx="104.3" cy="117" r=".24"/>
<circle cx="119.4" cy="117" r=".24"/>
<circle cx="134.4" cy="117" r=".24"/>
<circle cx="149.5" cy="117" r=".24"/>
<circle cx="162.7" cy="117" r=".24"/>
</g>
<!-- layer: ANNOTATIONS -->
<g fill="none" stroke="#000" stroke-width=".25">
<path d="M17.4 23.2v21.1M224.5 32.3h1.4M227.3 31.9v2.4M241.5 31.9v14.2M242.9 32.3h1.4M13.7 43.7h1.8M19.6 42.1v2.2M21.4 43.7h1.9M82.1 48.6h1.4l1.3 2.1M242.2 46.9h15.1M242.2 45.1h22.6M256.8 48.3v1.4"/>
<path d="M258.2 42.3h-1.4v1.4M264.3 46.5v32M41.7 76.8v16.2M166 66h5.1M172.5 60.8v5.7M172.5 66h3.5M232.3 65.7h25M256.8 67.2v21.6M37.2 92.6h1.4M40 90.7v2.3M43.1 92.6h1.5M88.1 82.4l-4.6 3.4h-1.4"/>
<path d="M179.2 85.3h-1.5l-2.9 5.2M221.4 81.5l-2.9 4.3h-1.5M256.8 95.4v21.6M264.3 85v32M18.5 109.4h5.3M19.1 109.4v4.8M19.1 117.3v6M21 106.9h3M24 106.1v2.1M27.6 106.1v6M27.6 106.9h3M36.9 109.3h6.1"/>
<path d="M37.4 109.3v5.4M37.4 118.1v5.5M40.1 107h3M43.1 106.3v2M45.7 106.3v3.9M45.7 107h2.9M104 119.4l-4.8 4.5h-1.4M231.8 119.4l4.7 4.5h1.5M241.7 118.4h23.1M18.5 123.3h5.8M36.9 123.6h6.1M123.1 133.4h11.1"/>
<path d="M216.2 136h19.7v8.3h-19.7zM216.2 139.1h19.7M219.3 133.1h12.6M226.4 139.1v5.2M85.9 154.1h1.5M88.8 152.6v2M89.2 147.8v9.9M90.7 154.1h1.7M90.7 157.3h26.9M136.2 157.3h27M161.5 154.1h1.7M164.6 147.8v9.9"/>
<path d="M165.1 152.6v2M166.5 154.1h1.4M216.2 141.7h19.7M122.3 170.1h12.6"/>
</g>
<g fill="#000" stroke="#000" stroke-width=".2">
<path d="M225.9 32.1l1.4 .2-1.4 .3zM241.5 32.3l1.4-.2v.5zM15.5 43.4l1.9 .3-1.9 .3zM19.6 43.7l1.8-.3v.6zM84.6 50.8l.4-.2 .5 1.3zM256.8 46.9l.2 1.4h-.4zM256.6 43.7h.4l-.2 1.4zM264.3 45.1l.2 1.4h-.4zM164.6 66l1.4-.2v.5zM171.1 65.8l1.4 .2-1.4 .3zM256.8 65.7l.2 1.5h-.4zM38.6 92.3l1.4 .3-1.4 .2z"/>
<path d="M41.7 92.6l1.4-.3v.5zM88 82.2l1.2-.6-1 1zM174.6 90.4l.4 .2-.9 1.1zM222.2 80.3l-.6 1.3-.4-.3zM19.1 109.4l.1 1.2h-.3zM22.9 106.7l1.1 .2-1.1 .2zM27.6 106.9l1.1-.2v.4zM37.4 109.4l.2 1.1h-.3zM41.9 106.8l1.2 .2-1.2 .2zM45.7 107l1.1-.2v.4zM103.8 119.2l1.2-.8-.8 1.1zM230.7 118.4l1.2 .8-.3 .3z"/>
<path d="M256.6 117h.4l-.2 1.4zM264.1 117h.4l-.2 1.4zM18.9 122.2h.3l-.1 1.1zM37.3 122.4h.3l-.2 1.2zM87.4 153.9l1.4 .2-1.4 .2zM89.2 154.1l1.5-.2v.4zM89.2 157.3l1.5-.3v.5zM163.2 153.9l1.4 .2-1.4 .2zM163.2 157l1.4 .3-1.4 .2zM165.1 154.1l1.4-.2v.4z"/>
</g>
<!-- layer: 0 -->
<path d="M257.8 11.7v6.9M216.4 118.4h24.6" fill="none" stroke="#000" stroke-width=".25"/>
<!-- layer: CHAIN HOIST RH -->
<path d="M164.6 68.5h.1" fill="none" stroke="#000" stroke-width=".2"/>
<!-- layer: SECTION CUTS -->
<g fill="none" stroke="#000" stroke-width=".25">
<path d="M135.5 39.6h-8.6v8.5M126.9 49.7v1.5M126.9 52.8v8M126.9 62.4v1.5M126.9 65.5v8M126.9 75.1v1.5M126.9 78.2v8M126.9 87.8v1.5M126.9 90.9v8M86.8 100.1h-8.6v8.6M88.4 100.1h1.6M91.6 100.1h7.9"/>
<path d="M101.1 100.1h1.6M104.3 100.1h7.9M113.8 100.1h1.6M117 100.1h7.9M126.5 100.1h1.6M126.9 100.5v1.5M126.9 103.6v8M126.9 113.2v1.5M126.9 116.3v8.4h8.6M129.7 100.1h7.9M139.2 100.1h1.6M142.4 100.1h7.9"/>
<path d="M151.9 100.1h1.6M155.1 100.1h7.9M164.6 100.1h1.6M167.8 100.1h8.6v8.6"/>
</g>
<path d="M135.5 39.2l2.7 .4-2.7 .5zM77.8 108.7h.9l-.5 2.7zM176 108.7h.9l-.5 2.7zM135.5 124.3l2.7 .4-2.7 .5z" fill="#000" stroke="#000" stroke-width=".2"/>
<!-- layer: DETAILS -->
<g fill="none" stroke="#000" stroke-width=".25">
<path d="M17.4 4.6h31.4v7.9l1 1.3h-2.1l1.1 1.2v7.3h-31.4zM45.5 18.6h1.8v3.7M45.5 18.6v3.7M45.5 18.6h1.8M22 31.4a.92 .92 0 0 0-.9 1h12.2M30.8 30.1h.1M30.8 27.3h.1M30.8 30.1h1.2M30.9 30.1h.1M30.9 30.1h1.1h-1.1M30.9 30.1h1.1M32 27.3h-1.2"/>
<path d="M32 28.7h-1.1l-.1 .7 .1 .7h1.1M32 27.3h-1.1l-.1 .7 .1 .7M32 27.3h-1.2v2.8h.1M32.4 26a.92 .92 0 0 1 .9-.9v14.2M32.4 26v4.5a.92 .92 0 0 1-.9 1h-9.5a.88 .88 0 0 0-.9 .8v1.9h3.7v-1.8M32.4 26.3h-.4v4.9h.2M33.3 39.3a.92 .92 0 0 1-.9 1M34.2 26.6a.92 .92 0 0 0-.9 .9M34.2 22.3v18.9h-14.6M35.4 26.3h1.1v4.9h-1.1M36.5 30.1h.1M36.5 27.3h.1"/>
<path d="M36.5 27.7h1.4l.2 .8-.2 .8h-1.4M36.6 23.5a1.19 1.19 0 0 0-1.2 1.3v10.9a1.22 1.22 0 0 1-1.2 1.2M36.6 23.6h12.2v1h-4.9v-1M37.9 27.7l.2-.2-.2-.3h-1.4v3.1h1.4l.2-.5-.2-.5M38 27.2l.1 .1v2.8l-.2 .2M38.1 27.8h1.1M38.1 29.6h1.1M39.2 27.8l.1 .1v1.6l-.1 .1M39.2 27.8v1.8M44.8 26l.2 .2M44.9 26l.1 .2M45 26v.2"/>
<path d="M45 24.6l-.2 .2 .1 1.3M45 24.6l-.2 .2M45 24.8l.7-.2 .7 .2v1.2l-.7 .2-.7-.2zM45 24.6v1.5M45 26v.2h2.7M45 24.7l-.1 .1 .1 1.3M46.4 24.8l.7-.2 .6 .2M47.7 24.6v1.4l-.6 .2-.7-.2M47.7 26v.2M47.8 24.6v1.6M47.8 24.6l.1 .2-.1 1.4M47.8 24.6l.1 .2v1.2l-.1 .2"/>
<path d="M48.8 22.3a1.22 1.22 0 0 1-1.2 1.2M21.3 40.3v-1.9h4.8v1.9M32.4 40.3l-11.9-.1a.92 .92 0 0 0-.9 1M18.7 63.1h23v13h-23v-5.4l.8-.9h-1.6l.8-.9zM26.5 79.7l-.1 2.1 .2 .1M26.6 80l-.2-.2 .2-.1h1v2.2h-1a.62 .62 0 0 1 0-.8M27.6 80h-1a1.14 1.14 0 0 0 0 1.1h1M27.6 79.8h.1M28.4 76.1v10.7a.9 .9 0 0 0 .9-.9M28.4 79h-.8v3.6h.8M29.3 79.2a.67 .67 0 0 1 .6 .7M29.3 77.9v12.1h10.7"/>
<path d="M30.6 78.8a.67 .67 0 0 0-.7-.7l.1 10.5M30.6 78.8v3.3a.67 .67 0 0 0 .7 .7M30.6 79h.3l-.1 3.6M30.9 79.8h.9v.6v.5h-.9M30.9 79.7l.9 .1M30.9 79.7h.9v.1M31.8 79.8h.1M31.8 79.8v2l-.9 .1M35.6 77v.7h3.5v-.7h-8.9a.9 .9 0 0 0-.9 .9M36.2 77.7v.9l.1 .1M36.2 78.6l.1 .1M36.3 77.7v1"/>
<path d="M36.4 77.7v.9l.5 .1 .5-.1v-.9M36.4 78.6l-.1 .1h2.1M36.7 73.3v2.8M36.7 73.3h1.3M38 73.3v2.8M38.4 77.7v.9l-.5 .1-.5-.1M38.4 78.6v.1M38.5 77.7v.9h-.1M38.5 78.6l-.1 .1M39.1 76.1a.9 .9 0 0 1-.9 .9M27.6 81.8h.1M30 83.5l8.9-.1a.67 .67 0 0 0-.7-.6 .65 .65 0 0 1 .7 .6v1.4h-2.7v-1.3"/>
<path d="M30 88.6a.67 .67 0 0 0 .6 .7h8.8a.67 .67 0 0 1 .6 .7M31.3 82.8h6.9M31.8 80.9v1h-.9M31.8 81.8v.1M31.8 81.8h.1M35.2 89.3v-1.4h3.6v1.4M24 109.6a.92 .92 0 0 1 1-1.1 .92 .92 0 0 1 .8 1.2l-.2 .7M24 109.6l.1 .4M24 110a1.07 1.07 0 0 0 .8 .9l1.1 .4M25.9 111.3a2.7 2.7 0 0 1 1.4 1.8M27.3 113.1a6.5 6.5 0 0 1-.9 5.9 4.8 4.8 0 0 1-2.2 1.3l-.2 .4 .2 .3M43 109.3a.94 .94 0 0 1 1.1-1 .94 .94 0 0 1 .8 1.2l-.2 .7"/>
<path d="M43.1 109.3v.5M43.1 109.8a1.11 1.11 0 0 0 .8 .9 3.2 3.2 0 0 1 2.7 3 5.5 5.5 0 0 1-2 6.1l-1.2 .5-.3 .4 .2 .4 1 .7a2 2 0 0 1 .8 1.8M24.2 121l1 .6a1.63 1.63 0 0 1 .3 2.5 1.07 1.07 0 0 1-1.1-.2 1.07 1.07 0 0 1-.3-1.2M43.2 122.9a1.21 1.21 0 0 0 .6 1.4M45.1 123.6a.9 .9 0 0 1-1.3 .7"/>
</g>
<!-- layer: ANNOTATIONS -->
<path d="M19.1 122.1h.1M19.3 123.3h.1M37.4 123.6h.1" fill="none" stroke="#000" stroke-width=".2"/>
<!-- layer: TITLE BLOCK -->
<g fill="none" stroke="#000" stroke-width=".25">
<path d="M3.2 3.3h272.6v209.4h-272.6zM60.3 3.3v175.4h-57.1M235 8.2h36v10.4h-36zM235 15.1h36M244.5 11.7h26.5M244.5 8.2v10.4M3.2 54.3h57.1M24.2 52.2h15.1M24.2 99.6h15.3M3.2 101.2h57.1M3.2 135.9h57.1M12.7 133.1h19.1"/>
<path d="M35.2 133.1h19.1M3.2 140.1h57.1M3.2 144.2h57.1M3.2 148.4h57.1M3.2 156.9h57.1M28.4 140.1v38.6M29.5 149.3h2.4v2.4h-2.4zM29.5 153.5h2.4v2.3h-2.4zM29.5 157.9h2.4v2.3h-2.4zM3.2 165.5h57.1M3.2 170.2h57.1M29.5 162.1h2.3v2.3h-2.3z"/>
<path d="M29.5 175.3h2.3v2.3h-2.3zM29.5 166.4h2.4v2.3h-2.4zM29.5 171.1h2.4v2.3h-2.4zM40.1 166.4h2.3v2.3h-2.3zM3.2 200h67.9M3.2 195.8h167.8M3.2 191.7h167.8v21M29.6 191.7v21M71.1 191.7v21M90.3 191.7v21M3.2 208.6h67.9M3.2 204.4h67.9"/>
<path d="M209.6 207h43.2M230.9 201.3v11.4M252.8 201.3v11.4M275.8 201.3h-66.2v11.4"/>
</g>
<text font-size="7.2" x="225.4" y="195.5">HEAVY DUTY</text>
<text font-size="2.5" x="24.7" y="44.6">1/4&quot; SETBACK</text>
<g font-size="2.4">
<text x="245.7" y="11.1">STANDARD MAX. VALUES</text>
<text x="236.6" y="12.7">MODEL</text>
<text x="238" y="17.8">610</text>
<text x="248.1" y="14.4">WIDTH</text>
<text x="249.4" y="17.8">30' 4&quot;</text>
<text x="260.7" y="14.4">HEIGHT</text>
<text x="261.8" y="17.8">28' 4&quot;</text>
<text x="24.2" y="51.7">Z GUIDE DETAIL</text>
<text x="24.2" y="99.1">E GUIDE DETAIL</text>
<text x="12.7" y="132.6">C187 SLAT SECTION</text>
<text x="35.2" y="132.6">C275 SLAT SECTION</text>
<text x="7.5" y="143">OPENING WIDTH</text>
<text x="26.1" y="138.8">OPTIONS</text>
<text x="7.5" y="147.2">OPENING HEIGHT</text>
<text x="8.1" y="151.3">HOOD OPTIONS</text>
<text x="32.9" y="155.5">ROUND</text>
<text x="32.9" y="151.4">OCTAGON</text>
<text x="5.4" y="159.9">GUIDE TYPE OPTIONS</text>
<text x="32.9" y="159.9">E GUIDES</text>
<text x="32.9" y="164.1">Z GUIDES</text>
<text x="5.4" y="168.4">CHAIN HOIST COVER</text>
<text x="8.8" y="173.1">SLAT OPTIONS</text>
<text x="32.9" y="173.2">C187</text>
<text x="33" y="168.4">WITH</text>
<text x="43.6" y="168.5">WITHOUT</text>
<text x="32.8" y="177.3">C275</text>
<text x="8.4" y="194.7">COMPONENT</text>
<text x="42.9" y="194.7">MATERIAL</text>
<text x="73.7" y="194.7">OPERATION</text>
<text x="91.7" y="194.7">NOTES:</text>
<text x="11.4" y="202.8">CURTAIN</text>
<text x="13" y="198.8">HOOD</text>
<text x="36.9" y="198.6">24 GA. GALVANIZED STEEL</text>
<text x="38.9" y="202.9">GA. GALVANIZED STEEL</text>
<text x="91.9" y="198.6">WIND LOAD: 20 PSF</text>
<text x="210.4" y="203.6">DWG. NO.</text>
<text x="219.4" y="199.8">610 ROLLING STEEL SERVICE DOORS - FACE MOUNT</text>
<text x="231.4" y="203.4">DATE:</text>
<text x="12.2" y="207.3">GUIDES</text>
<text x="43.3" y="207.2">STEEL ANGLES</text>
<text x="72.6" y="204.5">CHAIN HOIST RH</text>
<text x="210.3" y="209.1">SHEET</text>
<text x="231.6" y="209">BY:</text>
<text x="9.8" y="211.5">BOTTOM BAR</text>
<text x="43.1" y="211.6">STEEL ANGLES</text>
</g>
<g font-size="2.1">
<text x="15.6" y="107.6">17/32&quot;</text>
<text x="35.9" y="107.7">7/8&quot;</text>
<text x="16.2" y="116">1 7/8&quot;</text>
<text x="34.8" y="117.2">2 3/4&quot;</text>
</g>
<g font-size="2">
<text x="245.5" y="33">PROJECTION</text>
<text x="139.1" y="40.4">B</text>
<text x="259.4" y="43">1 1/2&quot;</text>
<text x="64.8" y="49.3">CHARGE WHEEL</text>
<text x="178.3" y="66">CH SIDE</text>
<text x="177.5" y="68.1">ROOM RH</text>
<text x="260.5" y="83.7">HEIGHT</text>
<text x="261.1" y="81.3">TOTAL</text>
<text x="66.7" y="86.5">JAMB BEYOND</text>
<text x="180.5" y="88.2">(WALL MTD.)</text>
<text x="180.5" y="85.8">CHAIN KEEPER</text>
<text x="202.9" y="88.9">BOLTS SIZED</text>
<text x="204.3" y="86.5">EXPANSION</text>
<text x="22.4" y="93.3">1/4&quot; SETBACK</text>
<text x="180.4" y="90.6">PADLOCKABLE</text>
<text x="180.5" y="93">(LOCK BY</text>
<text x="180.5" y="95.4">OTHERS)</text>
<text x="201.2" y="93.7">ACCORDINGLY</text>
<text x="202.9" y="91.3">AND SPACED</text>
<text x="252.3" y="91.6">OPENING</text>
<text x="253" y="94">HEIGHT</text>
<text x="77.4" y="114">A</text>
<text x="175.6" y="114">A</text>
<text x="80.3" y="124.7">WEATHER STRIP</text>
<text x="139.1" y="125.5">B</text>
<text x="239.2" y="124.7">FINISHED FLOOR</text>
<text x="123.1" y="133">ELEVATION</text>
<text x="219.3" y="132.7">SECTION B-B</text>
<text x="217" y="143.5">12&quot; X 14&quot;</text>
<text x="219.1" y="141.2">MIN.</text>
<text x="219.9" y="138.3">PROJECTION</text>
<text x="226.9" y="143.5">32&quot; X 34&quot;</text>
<text x="228.6" y="141.2">MAX.</text>
<text x="93.5" y="154.8">1/4&quot;</text>
<text x="156.7" y="154.8">1/4&quot;</text>
<text x="118.9" y="158">OPENING WIDTH</text>
<text x="122.3" y="169.7">SECTION A-A</text>
</g>
</svg>
